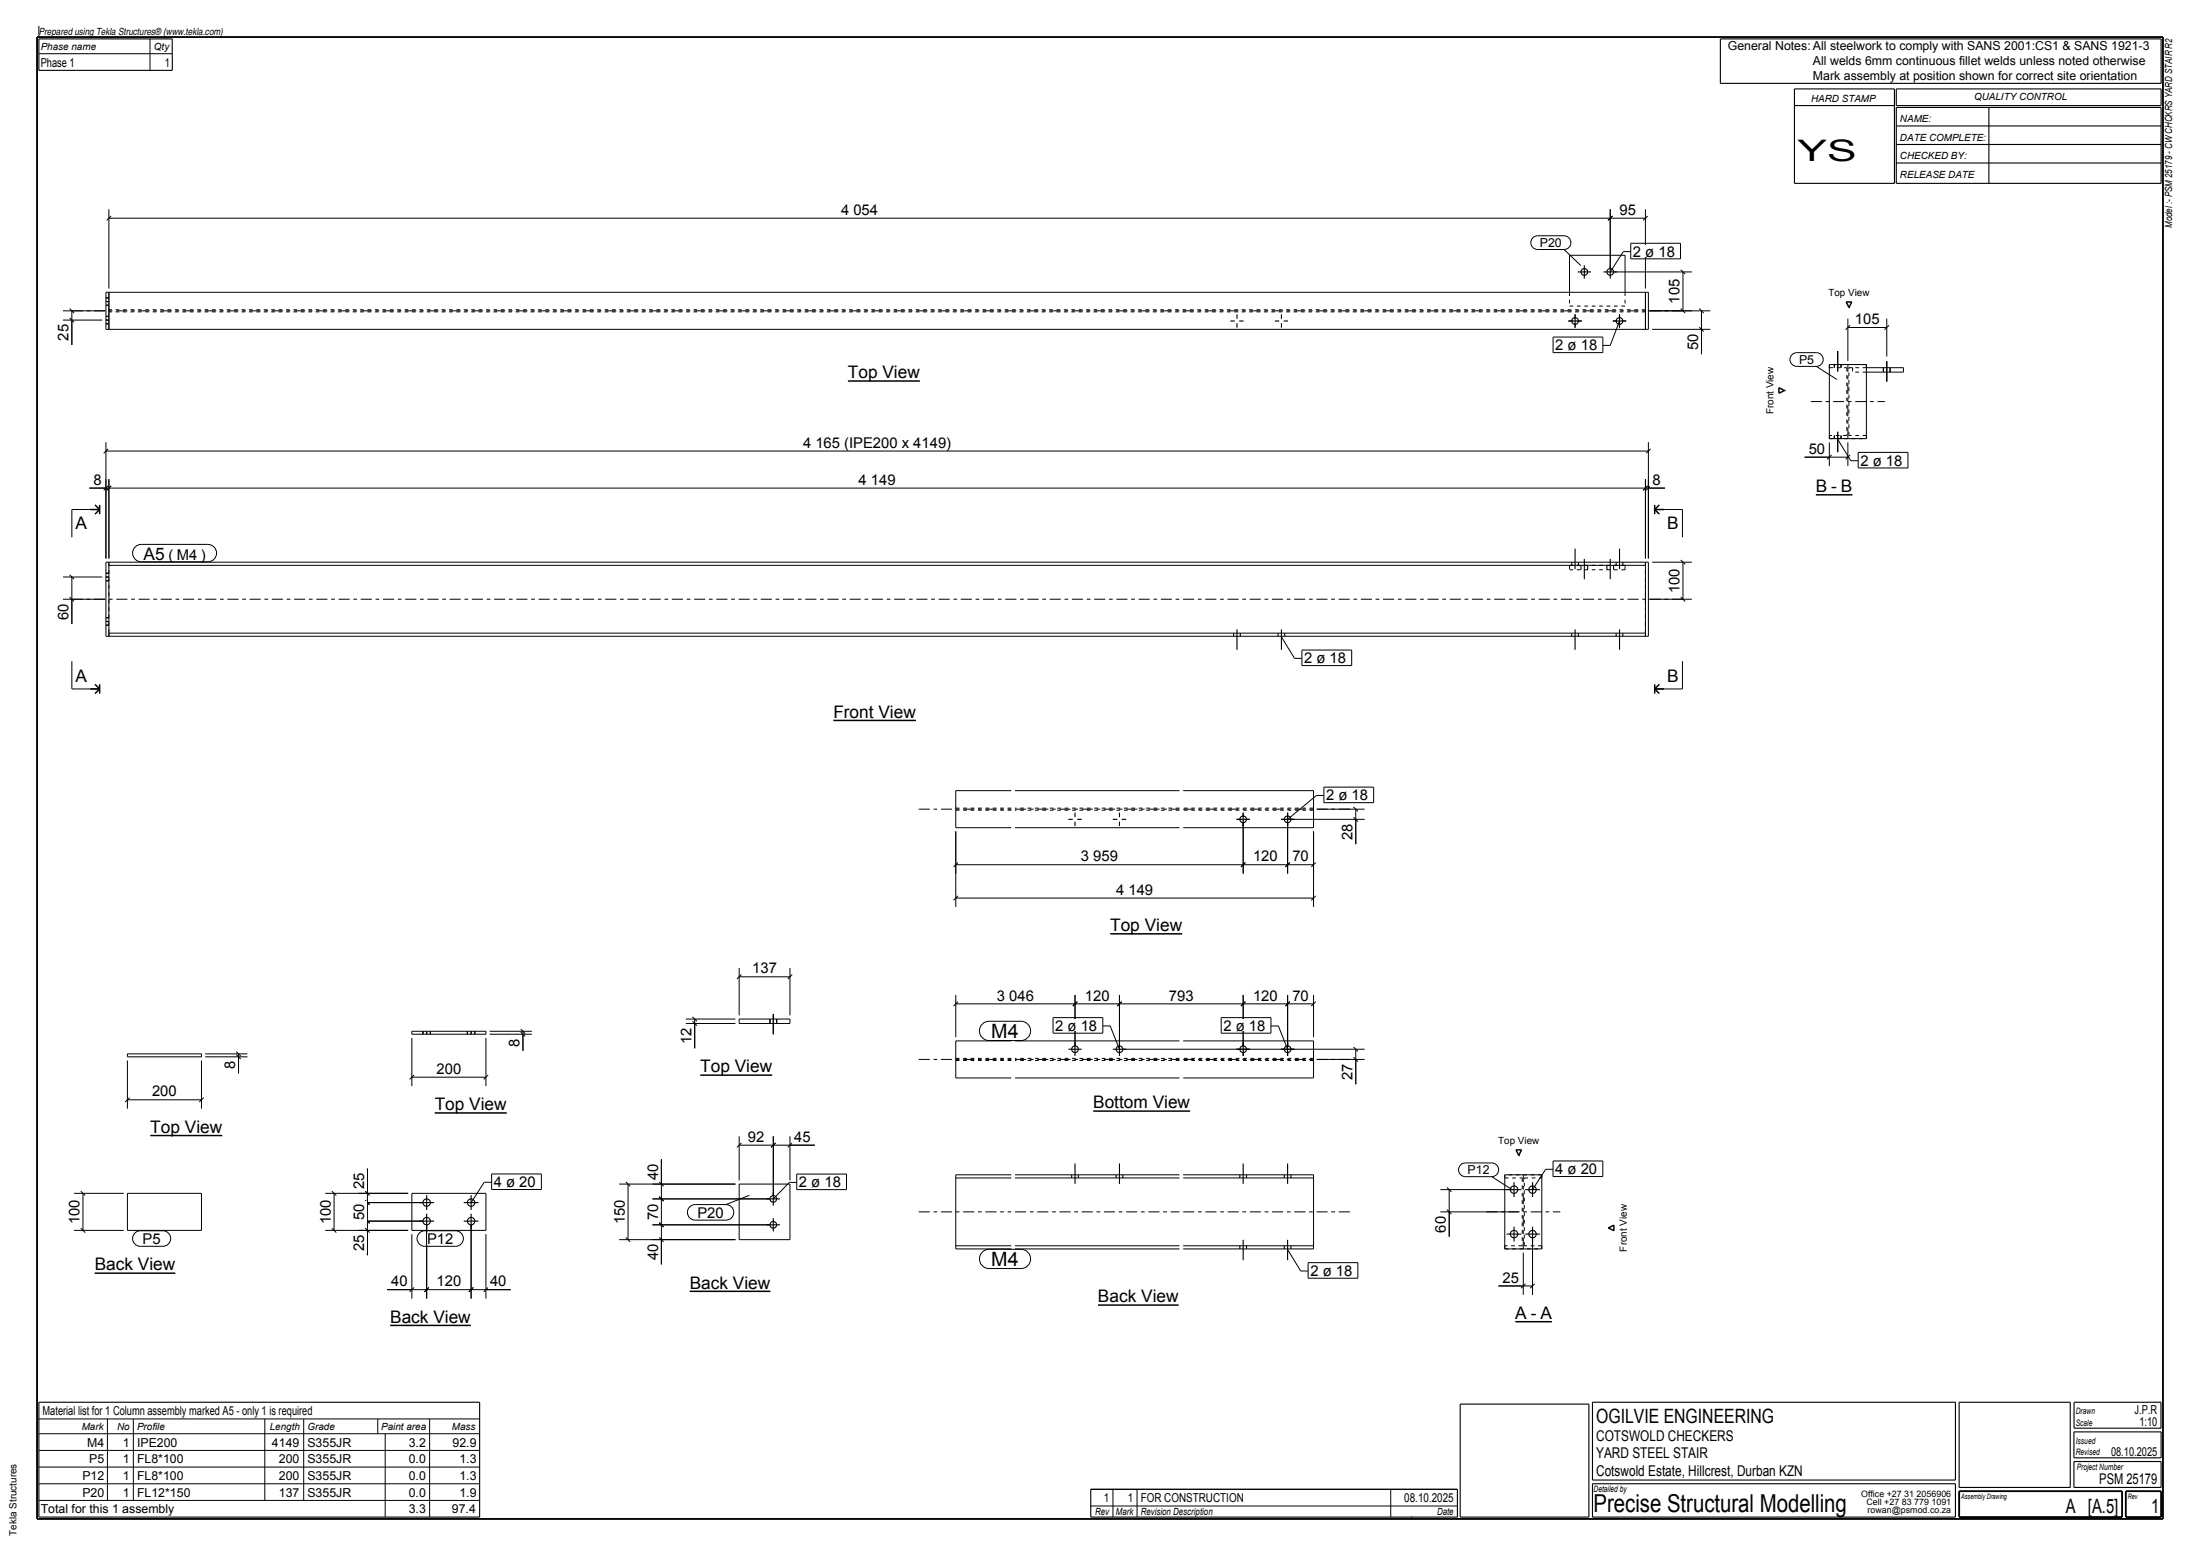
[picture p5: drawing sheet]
<svg xmlns="http://www.w3.org/2000/svg" width="594mm" height="420mm" viewBox="0 0 594 420" stroke-linecap="round" stroke-linejoin="round" font-family="sans-serif">
<path d="M10 10h574v400h-574z" fill="none" stroke="#000" stroke-width=".5"/>
<path d="M225 194.5h22.3" fill="none" stroke="#000" stroke-width=".4"/>
<path d="M225 190.2h22.3v3.5h-22.3z" fill-rule="evenodd" fill="#fefefb"/>
<path d="M228.9 102.8h19.5" fill="none" stroke="#000" stroke-width=".4"/>
<path d="M228.9 98.6h19.5v3.5h-19.5z" fill-rule="evenodd" fill="#fefefb"/>
<path d="M409.1 356.8h9.9" fill="none" stroke="#000" stroke-width=".4"/>
<g fill="#fefefb">
<path d="M409.1 352.5h3.1v3.5h-3.1z" fill-rule="evenodd"/>
<path d="M413.3 352.5h1.5v3.5h-1.5z" fill-rule="evenodd"/>
<path d="M415.9 352.5h3.1v3.5h-3.1z" fill-rule="evenodd"/>
</g>
<path d="M490.3 133.6h9.9M409.3 310.4h1.5l-.7 1.5zM434.3 331.4l1.5-.7v1.5z" fill="none" stroke="#000" stroke-width=".4"/>
<g fill="#fefefb">
<path d="M490.3 129.3h3.1v3.5h-3.1z" fill-rule="evenodd"/>
<path d="M494.4 129.3h1.6v3.5h-1.6z" fill-rule="evenodd"/>
<path d="M497.1 129.3h3.1v3.5h-3.1z" fill-rule="evenodd"/>
</g>
<path d="M498.5 81.5h1.5l-.8 1.5zM480.3 104.7l1.5 .7-1.5 .8zM40.6 306.5h19.4" fill="none" stroke="#000" stroke-width=".4"/>
<path d="M40.6 302.3h19.4v3.5h-19.4z" fill-rule="evenodd" fill="#fefefb"/>
<path d="M25.6 343.7h21.7" fill="none" stroke="#000" stroke-width=".4"/>
<path d="M25.6 339.4h21.7v3.5h-21.7z" fill-rule="evenodd" fill="#fefefb"/>
<path d="M117.4 300.4h19.4" fill="none" stroke="#000" stroke-width=".4"/>
<path d="M117.4 296.2h19.4v3.5h-19.4z" fill-rule="evenodd" fill="#fefefb"/>
<path d="M105.3 357.8h21.8" fill="none" stroke="#000" stroke-width=".4"/>
<path d="M105.3 353.5h21.8v3.5h-21.8z" fill-rule="evenodd" fill="#fefefb"/>
<path d="M189.1 290.2h19.4" fill="none" stroke="#000" stroke-width=".4"/>
<path d="M189.1 286h19.4v3.5h-19.4z" fill-rule="evenodd" fill="#fefefb"/>
<path d="M186.2 348.6h21.8" fill="none" stroke="#000" stroke-width=".4"/>
<path d="M186.2 344.3h21.8v3.5h-21.8z" fill-rule="evenodd" fill="#fefefb"/>
<path d="M299.7 252.1h19.5" fill="none" stroke="#000" stroke-width=".4"/>
<path d="M299.7 247.8h19.5v3.5h-19.5z" fill-rule="evenodd" fill="#fefefb"/>
<path d="M296.5 352.3h21.7" fill="none" stroke="#000" stroke-width=".4"/>
<path d="M296.5 348h21.7v3.5h-21.7z" fill-rule="evenodd" fill="#fefefb"/>
<path d="M295.2 299.9h26.1" fill="none" stroke="#000" stroke-width=".4"/>
<path d="M295.2 295.7h26.1v3.5h-26.1z" fill-rule="evenodd" fill="#fefefb"/>
<g fill="none" stroke="#000" stroke-width=".27" stroke-dasharray="1 1 1 1" stroke-linecap="butt">
<path d="M423.8 78.9v3.7M438.8 78.9v3.7M438.8 82.6h-15M444.3 84.2h-414.9M444.3 83.6h-414.9M493.9 98.4v.8M493.9 99.2h4.7M498.6 99.2v18.3M499.2 99.2h1M500.2 99.2v1.2M503.9 99.2h-3.7M503.9 99.2v-.8"/>
<path d="M503.9 98.4h-10M493.9 117.5v.9M493.9 118.4h10M498.6 117.5h-4.7M499.2 117.5v-18.3M503.9 100.4h-3.7M503.9 117.5h-4.7M503.9 118.4v-.9M423.8 152.6v1.2M423.8 153.8h15M438.8 153.8v-1.2M438.8 152.6h-15"/>
<path d="M29.4 170.9v-18.3M444.3 170.9v-18.3M273.1 218.7h-15M273.1 218.1h-15M318.5 218.7h-44.4M318.5 218.1h-44.4M354.7 218.7h-35.2M354.7 218.1h-35.2M273.1 285.7h-15M273.1 286.2h-15M318.5 285.7h-44.4M318.5 286.2h-44.4"/>
<path d="M354.7 285.7h-35.2M354.7 286.2h-35.2M406.3 317.1v.9M406.3 318h4.7M411 318v18.3M411.6 318h4.7M416.3 318v-.9M416.3 317.1h-10M406.3 337.1h10M406.3 336.3v.8M411 336.3h-4.7M411.6 336.3v-18.3"/>
<path d="M416.3 337.1v-.8M416.3 336.3h-4.7"/>
</g>
<g fill="none" stroke="#000" stroke-width=".3">
<path d="M10.5 10.5h36v8.5h-36zM464.5 10.5h119v12h-119zM484.5 24h27v25.5h-27zM484.5 28.5h27M512 24h71.5v4.5h-71.5zM512 29h71.5v20.5h-71.5zM512 34h71.5M512 39h71.5M537 29v20.5M512 44h71.5M426 73.4h3.6M427.8 71.6v3.6"/>
<path d="M433 73.4h3.6M434.8 71.6v3.6M28.6 86.4h.8M28.6 87.4h.8M28.6 85.4h.8M28.6 81.4h.8M28.6 82.4h.8M28.6 80.4h.8M332.2 86.6h1.2M334 84.9v1.1M334 87.3v1.2M334.6 86.6h1.2"/>
<path d="M344.2 86.6h1.2M346 84.9v1.1M346 87.3v1.2M346.6 86.6h1.2M423.5 86.6h3.6M425.3 84.9v3.6M435.5 86.6h3.6M437.3 84.9v3.6M495.3 98.4v.8M496.2 94.7v5.6M497.1 98.4v.8M508.5 99.2v1.2"/>
<path d="M509.4 97.5v5.5M510.3 99.2v1.2M495.3 117.5v.9M496.2 116.5v5.6M497.1 117.5v.9M28.6 155.7h.8M28.6 156.7h.8M28.6 154.7h.8M424.4 151.7v.9M425.3 148.1v5.5M426.2 151.7v.9M426.9 152.6v1.2"/>
<path d="M427.8 150.8v5.5M428.7 152.6v1.2M433.9 152.6v1.2M434.8 150.8v5.5M435.7 152.6v1.2M436.4 151.7v.9M437.3 148.1v5.5M438.2 151.7v.9M28.6 167.7h.8M28.6 168.7h.8M28.6 166.7h.8M333.1 170.9v.8"/>
<path d="M334 169.9v5.5M334.9 170.9v.8M345.1 170.9v.8M346 169.9v5.5M346.9 170.9v.8M424.4 170.9v.8M425.3 169.9v5.5M426.2 170.9v.8M436.4 170.9v.8M437.3 169.9v5.5M438.2 170.9v.8M290.3 219.4v1.2"/>
<path d="M302.3 219.4v1.2M335.7 219.4v3.6M347.7 219.4v3.6M288.5 221.2h1.2M290.3 221.8v1.2M290.9 221.2h1.2M300.5 221.2h1.2M302.3 221.8v1.2M302.9 221.2h1.2M333.9 221.2h3.6M345.9 221.2h3.6M114.2 278.4v.8"/>
<path d="M115.2 278.4v.8M116.2 278.4v.8M126.2 278.4v.8M127.2 278.4v.8M128.2 278.4v.8M207.9 275.1v1.2M208.8 273.7v5.5M209.7 275.1v1.2M288.5 283.2h3.6M290.3 281.4v3.6M300.5 283.2h3.6M302.3 281.4v3.6"/>
<path d="M333.9 283.2h3.6M335.7 281.4v3.6M345.9 283.2h3.6M347.7 281.4v3.6M289.4 317.1v.9M290.3 314.1v5.5M291.2 317.1v.9M301.4 317.1v.9M302.3 314.1v5.5M303.2 317.1v.9M334.8 317.1v.9M335.7 314.1v5.5"/>
<path d="M336.6 317.1v.9M346.8 317.1v.9M347.7 314.1v5.5M348.6 317.1v.9M408.8 319.1v4M413.8 319.1v4M113.2 329.6h4M113.2 324.6h4M115.2 322.6v4M115.2 327.6v4M125.2 329.6h4M125.2 324.6h4"/>
<path d="M127.2 322.6v4M127.2 327.6v4M207 323.6h3.6M207 330.6h3.6M208.8 321.8v3.6M208.8 328.8v3.6M334.8 336.3v.8M335.7 334.7v5.5M336.6 336.3v.8M346.8 336.3v.8M347.7 334.7v5.5M348.6 336.3v.8"/>
<path d="M406.8 321.1h4M406.8 333.1h4M408.8 331.1v4M411.8 321.1h4M411.8 333.1h4M413.8 331.1v4M10.5 378.5h119v31h-119zM394.3 379h34.7v30.5h-34.7zM430 378.5h98v21h-98zM529 378.5h30v23h-30zM560 378.5h23.5v7h-23.5zM560 394.5h23.5v7h-23.5z"/>
<path d="M560 386.5h23.5v7h-23.5zM294.5 402h99v7.5h-99zM430 400.5h98v9h-98z"/>
<circle cx="427.8" cy="73.4" r=".9"/>
<circle cx="434.8" cy="73.4" r=".9"/>
<circle cx="425.3" cy="86.7" r=".9"/>
<circle cx="437.3" cy="86.7" r=".9"/>
<circle cx="335.7" cy="221.2" r=".9"/>
<circle cx="347.7" cy="221.2" r=".9"/>
<circle cx="290.3" cy="283.2" r=".9"/>
<circle cx="302.3" cy="283.2" r=".9"/>
<circle cx="335.7" cy="283.2" r=".9"/>
<circle cx="347.7" cy="283.2" r=".9"/>
<circle cx="115.2" cy="329.6" r="1"/>
<circle cx="115.2" cy="324.6" r="1"/>
<circle cx="127.2" cy="329.6" r="1"/>
<circle cx="127.2" cy="324.6" r="1"/>
<circle cx="208.8" cy="323.6" r=".9"/>
<circle cx="208.8" cy="330.6" r=".9"/>
<circle cx="408.8" cy="333.1" r="1"/>
<circle cx="408.8" cy="321.1" r="1"/>
<circle cx="413.8" cy="333.1" r="1"/>
<circle cx="413.8" cy="321.1" r="1"/>
</g>
<g fill="none" stroke="#000" stroke-width=".27">
<path d="M10.5 7v3M10.5 14.5h36M40.5 10.5v8.5M29.4 56.5v21.4M29.4 58.9h414.9M30 58.3l-1.2 1.2M434.8 56.5v15.9M435.4 58.3l-1.2 1.2M444.3 56.5v21.4M444.9 58.3l-1.2 1.2M28.6 78.9h416.5v10h-416.5zM29.4 78.9v10"/>
<path d="M422.3 67.3l4.5 4.4M423.8 78.9v-10h15v10M435.8 73.4h21M440.3 67.9h-2l-3.5 5.5M444.3 78.9v10M453.8 72.8l1.2 1.2M454.4 73.4v10.5M17 86.4h10.6M17 83.9h11.4M18.8 85.8l1.2 1.2M18.8 83.3l1.2 1.2M19.4 83.9v9.2"/>
<path d="M437.3 86.6l-2.5 6.6h-2M445.3 83.9h16.5M446.1 88.9h15.7M453.8 83.3l1.2 1.2M458.8 88.3l1.2 1.2M458.8 83.3l1.2 1.2M459.4 83.9v11.7M490.4 98.9l5.6 3.5M493.9 98.4h10v20h-10zM498.9 88.4h10.5M498.9 86v11.4M499.5 87.8l-1.2 1.2"/>
<path d="M503.9 99.2h10v1.2h-10M509.4 86v10.2M510 87.8l-1.2 1.2M28.6 119.3v31.4M445.1 119.3v31.4M493.9 119.4v6.4M496.2 118.6l3.5 5.8h2M498.9 119.4v6.4M24.1 131.7h425.4M26.9 137.5h-7.5v7.5M28.6 121.7h416.5M29.2 131.1l-1.2 1.2"/>
<path d="M29.2 121.1l-1.2 1.2M29.4 129.3v21.4M30 131.1l-1.2 1.2M444.3 129.3v21.4M444.9 131.1l-1.2 1.2M445.7 131.1l-1.2 1.2M445.7 121.1l-1.2 1.2M446.8 137.5h7.5v7.5M487.2 123.4h11.7M494.5 122.8l-1.2 1.2M499.5 122.8l-1.2 1.2M17 155.7h10.6"/>
<path d="M18.8 155.1l1.2 1.2M19.4 155.7v12.7M28.6 151.7h416.5v20h-416.5zM29.4 151.7v20M29.4 152.6h414.9M444.3 151.7v20M446.1 151.7h10.7M453.8 151.1l1.2 1.2M454.4 151.7v10M17 161.7h11.4M18.8 161.1l1.2 1.2M19.4 178.5v7.5h7.5"/>
<path d="M29.4 170.9h414.9M346 171.9l3.5 5.8h2M445.3 161.7h11.5M453.8 161.1l1.2 1.2M454.3 178.5v7.5h-7.5M273.1 213.4h-15v10h15M274.1 213.4h44.4M319.5 213.4h35.2v10h-35.2M355.7 218.4h12.8M357.4 214.7h-2l-7.7 6.5M365.5 217.8l1.2 1.2M366.1 218.4v9.5"/>
<path d="M258.1 224.4v20.4M258.1 233.4h96.6M258.7 232.8l-1.2 1.2M274.1 223.4h44.4M335.7 222.2v13.6M336.3 232.8l-1.2 1.2M347.7 222.2v13.6M348.3 232.8l-1.2 1.2M348.7 221.2h19.8M354.7 224.4v20.4M355.3 232.8l-1.2 1.2M365.5 220.6l1.2 1.2"/>
<path d="M258.1 242.4h96.6M258.7 241.8l-1.2 1.2M355.3 241.8l-1.2 1.2M111.2 278.4h20v.8h-20zM132.2 278.4h11.4M132.2 279.2h11.4M140.6 278.6l1.2 1.2M140.6 277.8l1.2 1.2M141.2 278.4v5.2M185.2 275.1h13.4M185.2 276.3h13.4M187 275.7l1.2 1.2"/>
<path d="M187 274.5l1.2 1.2M187.6 275.1v7.9M199.6 261.3v12.8M199.6 275.1h13.7v1.2h-13.7zM199.6 263.7h13.7M200.2 263.1l-1.2 1.2M213.3 261.3v12.8M213.9 263.1l-1.2 1.2M258.1 268.6v11.4M258.1 271h96.6M258.7 270.4l-1.2 1.2M290.3 268.6v13.6"/>
<path d="M290.9 270.4l-1.2 1.2M297.8 276.9h2l2.5 6.3M302.3 268.6v13.6M302.9 270.4l-1.2 1.2M335.7 268.6v13.6M336.3 270.4l-1.2 1.2M343.2 276.9h2l2.5 6.3M347.7 268.6v13.6M348.3 270.4l-1.2 1.2M354.7 268.6v11.4M355.3 270.4l-1.2 1.2M34.4 284.5h20v.8h-20z"/>
<path d="M34.4 286.3v13M34.4 296.9h20M35 296.3l-1.2 1.2M54.4 286.3v13M55 296.3l-1.2 1.2M55.4 285.3h11.4M55.4 284.5h11.4M63.8 284.7l1.2 1.2M63.8 283.9l1.2 1.2M64.4 284.5v5.2M111.2 280.2v13M111.2 290.8h20"/>
<path d="M111.8 290.2l-1.2 1.2M131.2 280.2v13M131.8 290.2l-1.2 1.2M273.1 281h-15v10h15M274.1 281h44.4M274.1 291h44.4M303.3 283.2h65.2M319.5 281h35.2v10h-35.2M355.7 286h12.8M365.5 285.4l1.2 1.2M365.5 282.6l1.2 1.2M366.1 283.2v9.5"/>
<path d="M99.2 315.4v23.4M132.7 319.1h-2l-3.5 5.5M167.2 319.6h31.4M169 319l1.2 1.2M169.6 319.6v15M178 319l1.2 1.2M178.6 312.9v28.4M199.6 306.7v11.9M199.6 319.6h13.7v15h-13.7zM199.6 309.1h20.4M200.2 308.5l-1.2 1.2M208.8 306.7v15.9"/>
<path d="M209.4 308.5l-1.2 1.2M213.3 306.7v11.9M213.9 308.5l-1.2 1.2M215.1 319.2h-2l-4.3 4.4M258.1 318h15M273.1 317.1h-15v20h15M274.1 317.1h44.4M274.1 318h44.4M319.5 317.1h35.2v20h-35.2M319.5 318h35.2M402.8 317.6l5.5 3.5M406.3 317.1h10v20h-10z"/>
<path d="M419.3 315.6h-2l-3.5 5.5M20 332.1h13.4M20 322.1h13.4M21.8 331.5l1.2 1.2M21.8 321.5l1.2 1.2M22.4 322.1v10M34.4 322.1h20v10h-20zM87.8 332.1h22.4M87.8 322.1h22.4M89.6 331.5l1.2 1.2M89.6 321.5l1.2 1.2M90.2 322.1v10"/>
<path d="M96.8 324.6h17.4M96.8 329.6h17.4M98.6 324l1.2 1.2M98.6 321.5l1.2 1.2M98.6 329l1.2 1.2M98.6 331.5l1.2 1.2M111.2 322.1h20v10h-20zM111.2 333.1v17.4M115.2 330.6v19.9M127.2 330.6v19.9M131.2 333.1v17.4M167.2 334.6h31.4"/>
<path d="M169 334l1.2 1.2M176.2 330.6h31.6M176.2 323.6h31.6M178 334l1.2 1.2M178 330l1.2 1.2M178 323l1.2 1.2M202.3 322.6l-6.3 2.5M258.1 336.3h15M274.1 337.1h44.4M274.1 336.3h44.4M319.5 336.3h35.2M347.7 337.3l3.5 5.8h2"/>
<path d="M388.9 327.1h21.1M388.9 321.1h18.9M390.7 326.5l1.2 1.2M390.7 320.5l1.2 1.2M391.3 321.1v12.7M411.3 338.1v11.4M413.8 334.1v15.4M104.5 348.1h33.4M111.8 347.5l-1.2 1.2M115.8 347.5l-1.2 1.2M127.8 347.5l-1.2 1.2M131.8 347.5l-1.2 1.2"/>
<path d="M404.6 347.1h9.2M411.9 346.5l-1.2 1.2M414.4 346.5l-1.2 1.2M10.5 383h119M10.5 387h119M10.5 391.5h119M10.5 396h119M29 383v22M36 383v22M71.5 383v22M82 383v22M102 383v4"/>
<path d="M104 387v22.5M116 383v26.5M10.5 400.5h119M10.5 405h119M294.5 402h99M294.5 406.5h99M300.5 402v7.5M307 402v7.5M375.5 402v7.5M381 409.5h.1"/>
</g>
<g fill="none" stroke="#000" stroke-width=".27" stroke-dasharray="3 1 1 1" stroke-linecap="butt">
<path d="M19.4 83.9h434.9M488.9 108.4h20M498.9 118.4v-20M19.4 161.7h434.9M248.1 218.4h25M274.1 218.4h44.4M319.5 218.4h45.2M248.1 286h25M274.1 286h44.4M319.5 286h45.2M248.1 327.1h25M274.1 327.1h44.4"/>
<path d="M319.5 327.1h45.2M401.3 327.1h20M411.3 337.1v-20"/>
</g>
<path d="M529 402.5h44v7h-44zM574 402.5h9.5v7h-9.5z" fill="none" stroke="#000" stroke-width=".5"/>
<g fill="#fefefb">
<path d="M24.7 127.2h3.4v4.2h-3.4z" fill-rule="evenodd"/>
<path d="M445.6 127.2h3.4v4.2h-3.4z" fill-rule="evenodd"/>
<path d="M20.4 139.3h3.1v3.5h-3.1z" fill-rule="evenodd"/>
</g>
<path d="M24.4 137.5h2.5M25.7 136.3l1.2 1.2M26.9 136.3v2.5M26.9 137.5l-1.2 1.3" fill="none" stroke="#000" stroke-width=".4"/>
<path d="M20.4 180.7h3.1v3.5h-3.1z" fill-rule="evenodd" fill="#fefefb"/>
<path d="M24.4 186h2.5M25.7 184.7l1.2 1.3M26.9 184.7v2.5M26.9 186l-1.2 1.2" fill="none" stroke="#000" stroke-width=".4"/>
<path d="M450.2 180.7h3.1v3.5h-3.1z" fill-rule="evenodd" fill="#fefefb"/>
<path d="M446.8 186h2.5M446.8 186l1.2 1.2M446.8 184.7v2.5M448 184.7l-1.2 1.3" fill="none" stroke="#000" stroke-width=".4"/>
<path d="M450.2 139.3h3.1v3.5h-3.1z" fill-rule="evenodd" fill="#fefefb"/>
<path d="M446.8 137.5h2.5M446.8 137.5l1.2 1.3M446.8 136.3v2.5M448 136.3l-1.2 1.2" fill="none" stroke="#000" stroke-width=".4"/>
<g fill="#fefefb">
<path d="M38.7 147.5h5.8v3.5h-5.8z" fill-rule="evenodd"/>
<path d="M38.7 147.5h5.8v3.5h-5.8z" fill-rule="evenodd"/>
<path d="M45.5 148h1.3v3h-1.3z" fill-rule="evenodd"/>
<path d="M45.5 148h1.3v3h-1.3z" fill-rule="evenodd"/>
<path d="M47.7 148h5.6v3h-5.6z" fill-rule="evenodd"/>
<path d="M47.7 148h5.6v3h-5.6z" fill-rule="evenodd"/>
<path d="M54.2 148h1.3v3h-1.3z" fill-rule="evenodd"/>
<path d="M54.2 148h1.3v3h-1.3z" fill-rule="evenodd"/>
</g>
<path d="M36.7 147.5l1.5-.6h17.9a2.35 2.35 0 0 1 2.4 2.4 2.35 2.35 0 0 1-2.4 2.3h-17.9a2.35 2.35 0 0 1-2.3-1.5 2.35 2.35 0 0 1 .8-2.6z" fill="none" stroke="#000" stroke-width=".27"/>
<g fill="#fefefb">
<path d="M352.1 176.1h11.4v3h-11.4z" fill-rule="evenodd"/>
<path d="M352.1 176.1h11.4v3h-11.4z" fill-rule="evenodd"/>
</g>
<path d="M364.4 176.1v3" fill="none" stroke="#fefefb" stroke-width=".27"/>
<path d="M351.5 175.5h13.5v4.2h-13.5z" fill="none" stroke="#000" stroke-width=".27"/>
<g fill="#fefefb">
<path d="M14.9 162.3h4.2v5.6h-4.2z" fill-rule="evenodd"/>
<path d="M449.9 152.8h4.2v7.9h-4.2z" fill-rule="evenodd"/>
<path d="M231.2 127.2h11.2v4.2h-11.2z" fill-rule="evenodd"/>
<path d="M216.2 117.2h41.2v4.2h-41.2z" fill-rule="evenodd"/>
<path d="M226.5 54.4h11.2v4.2h-11.2z" fill-rule="evenodd"/>
<path d="M14.9 86.9h4.2v5.7h-4.2z" fill-rule="evenodd"/>
<path d="M419.9 91.6h11.4v3h-11.4z" fill-rule="evenodd"/>
<path d="M419.9 91.6h11.4v3h-11.4z" fill-rule="evenodd"/>
</g>
<path d="M432.2 91.6v3" fill="none" stroke="#fefefb" stroke-width=".27"/>
<path d="M419.3 91h13.5v4.2h-13.5z" fill="none" stroke="#000" stroke-width=".27"/>
<g fill="#fefefb">
<path d="M454.9 89.4h4.2v5.7h-4.2z" fill-rule="evenodd"/>
<path d="M415.8 64.2h5.9v2.5h-5.9z" fill-rule="evenodd"/>
<path d="M415.8 64.2h5.9v2.5h-5.9z" fill-rule="evenodd"/>
</g>
<path d="M413.9 64.2l1.3-.6h7.1a1.85 1.85 0 0 1 1.8 1.9 1.85 1.85 0 0 1-1.8 1.8h-7.1a1.85 1.85 0 0 1-1.7-1.1 1.85 1.85 0 0 1 .4-2z" fill="none" stroke="#000" stroke-width=".27"/>
<g fill="#fefefb">
<path d="M449.9 74.7h4.2v7.9h-4.2z" fill-rule="evenodd"/>
<path d="M440.9 66.3h11.3v3h-11.3z" fill-rule="evenodd"/>
<path d="M440.9 66.3h11.3v3h-11.3z" fill-rule="evenodd"/>
</g>
<path d="M453.1 66.3v3" fill="none" stroke="#fefefb" stroke-width=".27"/>
<path d="M440.3 65.7h13.4v4.2h-13.4z" fill="none" stroke="#000" stroke-width=".27"/>
<g fill="#fefefb">
<path d="M436.7 54.4h5.6v4.2h-5.6z" fill-rule="evenodd"/>
<path d="M419.9 314h11.4v3h-11.4z" fill-rule="evenodd"/>
<path d="M419.9 314h11.4v3h-11.4z" fill-rule="evenodd"/>
</g>
<path d="M432.2 314v3" fill="none" stroke="#fefefb" stroke-width=".27"/>
<path d="M419.3 313.4h13.5v4.2h-13.5z" fill="none" stroke="#000" stroke-width=".27"/>
<g fill="#fefefb">
<path d="M396.3 314.5h5.9v2.5h-5.9z" fill-rule="evenodd"/>
<path d="M396.3 314.5h5.9v2.5h-5.9z" fill-rule="evenodd"/>
</g>
<path d="M394.3 314.4l1.4-.5h7.1a1.85 1.85 0 0 1 1.8 1.9 1.85 1.85 0 0 1-1.8 1.8h-7.1a1.85 1.85 0 0 1-1.8-1.1 1.85 1.85 0 0 1 .4-2.1z" fill="none" stroke="#000" stroke-width=".27"/>
<g fill="#fefefb">
<path d="M386.8 327.6h4.2v5.7h-4.2z" fill-rule="evenodd"/>
<path d="M405.1 342.6h5.7v4.2h-5.7z" fill-rule="evenodd"/>
<path d="M485.7 95.8h4.1v2.5h-4.1z" fill-rule="evenodd"/>
<path d="M485.7 95.8h4.1v2.5h-4.1z" fill-rule="evenodd"/>
</g>
<path d="M483.8 95.7l1.3-.5h5.3a1.85 1.85 0 0 1 1.9 1.8 1.85 1.85 0 0 1-1.9 1.9h-5.3a1.85 1.85 0 0 1-1.7-1.1 1.85 1.85 0 0 1 .4-2.1z" fill="none" stroke="#000" stroke-width=".27"/>
<g fill="#fefefb">
<path d="M502.3 122.7h11.3v3h-11.3z" fill-rule="evenodd"/>
<path d="M502.3 122.7h11.3v3h-11.3z" fill-rule="evenodd"/>
</g>
<path d="M514.5 122.7v3" fill="none" stroke="#fefefb" stroke-width=".27"/>
<path d="M501.7 122.1h13.4v4.2h-13.4z" fill="none" stroke="#000" stroke-width=".27"/>
<g fill="#fefefb">
<path d="M500.2 83.9h7.9v4.2h-7.9z" fill-rule="evenodd"/>
<path d="M487.8 118.9h5.6v4.2h-5.6z" fill-rule="evenodd"/>
<path d="M59.9 285.8h4.2v3.4h-4.2z" fill-rule="evenodd"/>
<path d="M40.5 292.4h7.8v4.2h-7.8z" fill-rule="evenodd"/>
<path d="M38.5 332.8h4.9v3h-4.9z" fill-rule="evenodd"/>
<path d="M38.5 332.8h4.9v3h-4.9z" fill-rule="evenodd"/>
</g>
<path d="M36.4 332.8l.9-.5 .6-.1h6.1a2.1 2.1 0 0 1 2.1 2.1 2.1 2.1 0 0 1-2.1 2.1h-6.1a2.1 2.1 0 0 1-1.9-1.3 2.1 2.1 0 0 1 .4-2.3z" fill="none" stroke="#000" stroke-width=".27"/>
<g fill="#fefefb">
<path d="M17.9 323.2h4.2v7.8h-4.2z" fill-rule="evenodd"/>
<path d="M136.7 279.7h4.2v3.4h-4.2z" fill-rule="evenodd"/>
<path d="M117.3 286.3h7.8v4.2h-7.8z" fill-rule="evenodd"/>
<path d="M94.7 315.9h4.2v5.7h-4.2z" fill-rule="evenodd"/>
<path d="M115.3 332.8h7.1v3h-7.1z" fill-rule="evenodd"/>
<path d="M115.3 332.8h7.1v3h-7.1z" fill-rule="evenodd"/>
</g>
<path d="M113.2 332.8l.9-.5 .6-.1h8.3a2.1 2.1 0 0 1 2.1 2.1 2.1 2.1 0 0 1-2.1 2.1h-8.3a2.1 2.1 0 0 1-1.9-1.3 2.1 2.1 0 0 1 .4-2.3z" fill="none" stroke="#000" stroke-width=".27"/>
<g fill="#fefefb">
<path d="M94.7 324.3h4.2v5.6h-4.2z" fill-rule="evenodd"/>
<path d="M133.3 317.5h11.4v3h-11.4z" fill-rule="evenodd"/>
<path d="M133.3 317.5h11.4v3h-11.4z" fill-rule="evenodd"/>
</g>
<path d="M145.6 317.5v3" fill="none" stroke="#fefefb" stroke-width=".27"/>
<path d="M132.7 316.9h13.5v4.2h-13.5z" fill="none" stroke="#000" stroke-width=".27"/>
<g fill="#fefefb">
<path d="M94.7 332.6h4.2v5.7h-4.2z" fill-rule="evenodd"/>
<path d="M85.7 323.2h4.2v7.8h-4.2z" fill-rule="evenodd"/>
<path d="M131.7 343.6h5.7v4.2h-5.7z" fill-rule="evenodd"/>
<path d="M117.3 343.6h7.8v4.2h-7.8z" fill-rule="evenodd"/>
<path d="M105 343.6h5.7v4.2h-5.7z" fill-rule="evenodd"/>
<path d="M183.1 276.8h4.2v5.6h-4.2z" fill-rule="evenodd"/>
<path d="M202.5 259.2h7.9v4.2h-7.9z" fill-rule="evenodd"/>
<path d="M174.1 335.1h4.2v5.7h-4.2z" fill-rule="evenodd"/>
<path d="M213.8 304.6h5.7v4.2h-5.7z" fill-rule="evenodd"/>
<path d="M215.7 317.5h11.4v3h-11.4z" fill-rule="evenodd"/>
<path d="M215.7 317.5h11.4v3h-11.4z" fill-rule="evenodd"/>
</g>
<path d="M228 317.5v3" fill="none" stroke="#fefefb" stroke-width=".27"/>
<path d="M215.1 316.9h13.5v4.2h-13.5z" fill="none" stroke="#000" stroke-width=".27"/>
<g fill="#fefefb">
<path d="M174.1 324.3h4.2v5.6h-4.2z" fill-rule="evenodd"/>
<path d="M188.3 325.7h7.1v3h-7.1z" fill-rule="evenodd"/>
<path d="M188.3 325.7h7.1v3h-7.1z" fill-rule="evenodd"/>
</g>
<path d="M186.2 325.8l.9-.6 .6-.1h8.3a2.1 2.1 0 0 1 2.1 2.1 2.1 2.1 0 0 1-2.1 2.1h-8.3a2.1 2.1 0 0 1-1.9-1.3 2.1 2.1 0 0 1 .4-2.2z" fill="none" stroke="#000" stroke-width=".27"/>
<g fill="#fefefb">
<path d="M174.1 313.4h4.2v5.7h-4.2z" fill-rule="evenodd"/>
<path d="M165.1 323.2h4.2v7.8h-4.2z" fill-rule="evenodd"/>
<path d="M201.4 304.6h5.6v4.2h-5.6z" fill-rule="evenodd"/>
<path d="M348.3 228.9h5.7v4.2h-5.7z" fill-rule="evenodd"/>
<path d="M358.1 213.1h11.3v3h-11.3z" fill-rule="evenodd"/>
<path d="M358.1 213.1h11.3v3h-11.3z" fill-rule="evenodd"/>
</g>
<path d="M370.3 213.1v3" fill="none" stroke="#fefefb" stroke-width=".27"/>
<path d="M357.4 212.5h13.5v4.2h-13.5z" fill="none" stroke="#000" stroke-width=".27"/>
<g fill="#fefefb">
<path d="M337.7 228.9h7.9v4.2h-7.9z" fill-rule="evenodd"/>
<path d="M291.3 228.9h11.2v4.2h-11.2z" fill-rule="evenodd"/>
<path d="M300.8 237.9h11.2v4.2h-11.2z" fill-rule="evenodd"/>
<path d="M361.6 221.7h4.2v5.6h-4.2z" fill-rule="evenodd"/>
<path d="M267.7 337.8h7.4v4h-7.4z" fill-rule="evenodd"/>
<path d="M267.7 337.8h7.4v4h-7.4z" fill-rule="evenodd"/>
</g>
<path d="M265.4 337.8l1.7-.6h8.6a2.6 2.6 0 0 1 2.6 2.6 2.6 2.6 0 0 1-2.6 2.6h-8.6a2.6 2.6 0 0 1-2.5-1.7 2.6 2.6 0 0 1 .8-2.9z" fill="none" stroke="#000" stroke-width=".27"/>
<g fill="#fefefb">
<path d="M353.8 341.4h11.3v3h-11.3z" fill-rule="evenodd"/>
<path d="M353.8 341.4h11.3v3h-11.3z" fill-rule="evenodd"/>
</g>
<path d="M366 341.4v3" fill="none" stroke="#fefefb" stroke-width=".27"/>
<path d="M353.2 340.8h13.4v4.2h-13.4z" fill="none" stroke="#000" stroke-width=".27"/>
<g fill="#fefefb">
<path d="M267.7 276.3h7.4v4h-7.4z" fill-rule="evenodd"/>
<path d="M267.7 276.3h7.4v4h-7.4z" fill-rule="evenodd"/>
</g>
<path d="M265 276.6a2.6 2.6 0 0 1 2.1-.9h8.6a2.6 2.6 0 0 1 2.6 2.6 2.6 2.6 0 0 1-2.6 2.6h-8.6a2.6 2.6 0 0 1-2.4-1.5 2.6 2.6 0 0 1 .3-2.8z" fill="none" stroke="#000" stroke-width=".27"/>
<g fill="#fefefb">
<path d="M330.3 275.3h11.4v3h-11.4z" fill-rule="evenodd"/>
<path d="M330.3 275.3h11.4v3h-11.4z" fill-rule="evenodd"/>
</g>
<path d="M342.6 275.3v3" fill="none" stroke="#fefefb" stroke-width=".27"/>
<path d="M329.7 274.7h13.5v4.2h-13.5z" fill="none" stroke="#000" stroke-width=".27"/>
<g fill="#fefefb">
<path d="M284.9 275.3h11.4v3h-11.4z" fill-rule="evenodd"/>
<path d="M284.9 275.3h11.4v3h-11.4z" fill-rule="evenodd"/>
</g>
<path d="M297.2 275.3v3" fill="none" stroke="#fefefb" stroke-width=".27"/>
<path d="M284.3 274.7h13.5v4.2h-13.5z" fill="none" stroke="#000" stroke-width=".27"/>
<g fill="#fefefb">
<path d="M348.3 266.5h5.7v4.2h-5.7z" fill-rule="evenodd"/>
<path d="M337.7 266.5h7.9v4.2h-7.9z" fill-rule="evenodd"/>
<path d="M315 266.5h7.9v4.2h-7.9z" fill-rule="evenodd"/>
<path d="M292.3 266.5h7.9v4.2h-7.9z" fill-rule="evenodd"/>
<path d="M268.6 266.5h11.2v4.2h-11.2z" fill-rule="evenodd"/>
<path d="M361.6 286.5h4.2v5.6h-4.2z" fill-rule="evenodd"/>
</g>
<text font-size="8" x="485.4" y="43.5">YS</text>
<text font-size="6.7" x="430.3" y="408.2">Precise Structural Modelling</text>
<g font-size="5.3">
<text x="267.7" y="280.3">M4</text>
<text x="267.7" y="341.8">M4</text>
<text x="431" y="384">OGILVIE ENGINEERING</text>
<text x="557.8" y="408.5">A [A.5]</text>
<text x="580.8" y="408.5">1</text>
</g>
<g font-size="4.7">
<text x="228.9" y="102.1">Top View</text>
<text x="490.3" y="132.8">B - B</text>
<text x="20.4" y="142.8">A</text>
<text x="450.2" y="142.8">B</text>
<text x="38.7" y="151">A5</text>
<text x="20.4" y="184.2">A</text>
<text x="450.2" y="184.2">B</text>
<text x="225" y="193.7">Front View</text>
<text x="299.7" y="251.3">Top View</text>
<text x="189.1" y="289.5">Top View</text>
<text x="117.4" y="299.7">Top View</text>
<text x="295.2" y="299.2">Bottom View</text>
<text x="40.6" y="305.8">Top View</text>
<text x="25.6" y="342.9">Back View</text>
<text x="186.2" y="347.8">Back View</text>
<text x="296.5" y="351.5">Back View</text>
<text x="105.3" y="357">Back View</text>
<text x="409.1" y="356">A</text>
<text x="413.3" y="356">-</text>
<text x="415.9" y="356">A</text>
</g>
<g font-size="4">
<text x="227.1" y="58">4 054</text>
<text x="437.3" y="58">95</text>
<text x="440.9" y="69.3">2 ø 18</text>
<text x="453.5" y="82" transform="rotate(-90 453.5 82)">105</text>
<text x="500.8" y="87.5">105</text>
<text x="18.5" y="92" transform="rotate(-90 18.5 92)">25</text>
<text x="419.9" y="94.6">2 ø 18</text>
<text x="458.5" y="94.5" transform="rotate(-90 458.5 94.5)">50</text>
<text x="216.8" y="120.8">4 165 (IPE200 x 4149)</text>
<text x="488.4" y="122.5">50</text>
<text x="502.3" y="125.7">2 ø 18</text>
<text x="25.3" y="130.8">8</text>
<text x="231.8" y="130.8">4 149</text>
<text x="446.2" y="130.8">8</text>
<text x="45.5" y="151">( M4 )</text>
<text x="453.5" y="160.1" transform="rotate(-90 453.5 160.1)">100</text>
<text x="18.5" y="167.3" transform="rotate(-90 18.5 167.3)">60</text>
<text x="352.1" y="179.1">2 ø 18</text>
<text x="358" y="216.1">2 ø 18</text>
<text x="365.2" y="226.7" transform="rotate(-90 365.2 226.7)">28</text>
<text x="291.9" y="232.5">3 959</text>
<text x="338.3" y="232.5">120</text>
<text x="348.9" y="232.5">70</text>
<text x="301.4" y="241.5">4 149</text>
<text x="203.1" y="262.8">137</text>
<text x="269.2" y="270.1">3 046</text>
<text x="292.9" y="270.1">120</text>
<text x="315.6" y="270.1">793</text>
<text x="338.3" y="270.1">120</text>
<text x="348.9" y="270.1">70</text>
<text x="186.7" y="281.8" transform="rotate(-90 186.7 281.8)">12</text>
<text x="284.9" y="278.3">2 ø 18</text>
<text x="330.3" y="278.3">2 ø 18</text>
<text x="140.3" y="282.5" transform="rotate(-90 140.3 282.5)">8</text>
<text x="63.5" y="288.6" transform="rotate(-90 63.5 288.6)">8</text>
<text x="117.9" y="289.9">200</text>
<text x="365.2" y="291.5" transform="rotate(-90 365.2 291.5)">27</text>
<text x="41.1" y="296">200</text>
<text x="202" y="308.2">92</text>
<text x="214.4" y="308.2">45</text>
<text x="419.9" y="317">4 ø 20</text>
<text x="98.3" y="321" transform="rotate(-90 98.3 321)">25</text>
<text x="133.3" y="320.5">4 ø 20</text>
<text x="177.7" y="318.5" transform="rotate(-90 177.7 318.5)">40</text>
<text x="215.7" y="320.5">2 ø 18</text>
<text x="98.3" y="329.3" transform="rotate(-90 98.3 329.3)">50</text>
<text x="177.7" y="329.3" transform="rotate(-90 177.7 329.3)">70</text>
<text x="188.3" y="328.7">P20</text>
<text x="21.5" y="330.4" transform="rotate(-90 21.5 330.4)">100</text>
<text x="38.5" y="335.8">P5</text>
<text x="89.3" y="330.4" transform="rotate(-90 89.3 330.4)">100</text>
<text x="115.3" y="335.8">P12</text>
<text x="168.7" y="330.4" transform="rotate(-90 168.7 330.4)">150</text>
<text x="390.4" y="332.7" transform="rotate(-90 390.4 332.7)">60</text>
<text x="98.3" y="337.7" transform="rotate(-90 98.3 337.7)">25</text>
<text x="177.7" y="340.2" transform="rotate(-90 177.7 340.2)">40</text>
<text x="105.6" y="347.2">40</text>
<text x="117.9" y="347.2">120</text>
<text x="132.3" y="347.2">40</text>
<text x="353.8" y="344.4">2 ø 18</text>
<text x="405.7" y="346.2">25</text>
<text x="431" y="389">COTSWOLD CHECKERS</text>
<text x="431" y="393.5">YARD STEEL STAIR</text>
<text x="431" y="398.5">Cotswold Estate, Hillcrest, Durban KZN</text>
<text x="566.8" y="400.5">PSM 25179</text>
</g>
<g font-size="3.3">
<text x="11" y="18">Phase 1</text>
<text x="44.5" y="18">1</text>
<text x="466.5" y="13.5">General Notes: All steelwork to comply with SANS 2001:CS1 &amp; SANS 1921-3</text>
<text x="489.5" y="17.5">All welds 6mm continuous fillet welds unless noted otherwise</text>
<text x="489.5" y="21.5">Mark assembly at position shown for correct site orientation</text>
<text x="415.8" y="66.7">P20</text>
<text x="485.7" y="98.3">P5</text>
<text x="396.3" y="317">P12</text>
<text x="11.5" y="382">Material list for 1 Column assembly marked A5 - only 1 is required</text>
<text x="576.3" y="381.7">J.P.R</text>
<text x="577.6" y="385">1:10</text>
<text x="23.5" y="390.5">M4</text>
<text x="24.1" y="395">P5</text>
<text x="33.1" y="390.5">1</text>
<text x="33.1" y="395">1</text>
<text x="37" y="390.5">IPE200</text>
<text x="37" y="395">FL8*100</text>
<text x="73.4" y="390.5">4149 S355JR</text>
<text x="75.3" y="395">200 S355JR</text>
<text x="110.4" y="390.5">3.2</text>
<text x="110.4" y="395">0.0</text>
<text x="122.2" y="390.5">92.9</text>
<text x="124" y="395">1.3</text>
<text x="570" y="393">08.10.2025</text>
<text x="22.2" y="399.5">P12</text>
<text x="33.1" y="399.5">1</text>
<text x="37" y="399.5">FL8*100</text>
<text x="75.3" y="399.5">200 S355JR</text>
<text x="110.4" y="399.5">0.0</text>
<text x="124" y="399.5">1.3</text>
<text x="22.2" y="404">P20</text>
<text x="33.1" y="404">1</text>
<text x="37" y="404">FL12*150</text>
<text x="75.3" y="404">137 S355JR</text>
<text x="110.4" y="404">0.0</text>
<text x="124" y="404">1.9</text>
<text x="298" y="405.5">1</text>
<text x="304.5" y="405.5">1 FOR CONSTRUCTION</text>
<text x="379.2" y="405.5">08.10.2025</text>
<text x="11" y="408.5">Total for this 1 assembly</text>
<text x="110.4" y="408.5">3.3</text>
<text x="122" y="408.5">97.4</text>
</g>
<g font-size="2.7">
<text x="10.5" y="9.5">Prepared using Tekla Structures® (www.tekla.com)</text>
<text x="11" y="13.5">Phase name</text>
<text x="41.6" y="13.5">Qty</text>
<text x="489" y="27.5">HARD STAMP</text>
<text x="533" y="27">QUALITY CONTROL</text>
<text x="513" y="33">NAME:</text>
<text x="513" y="38">DATE COMPLETE:</text>
<text x="513" y="43">CHECKED BY:</text>
<text x="513" y="48">RELEASE DATE</text>
<text x="586.5" y="61.5" transform="rotate(-90 586.5 61.5)">Model :- PSM 25179 - CW CHCKRS YARD STAIR R2</text>
<text x="493.7" y="80">Top View</text>
<text x="478.8" y="111.8" transform="rotate(-90 478.8 111.8)">Front View</text>
<text x="404.5" y="308.9">Top View</text>
<text x="439.3" y="337.8" transform="rotate(-90 439.3 337.8)">Front View</text>
<text x="22.1" y="386">Mark</text>
<text x="31.6" y="386">No</text>
<text x="37" y="386">Profile</text>
<text x="72.8" y="386">Length</text>
<text x="83" y="386">Grade</text>
<text x="102.9" y="386">Paint area</text>
<text x="122" y="386">Mass</text>
<text x="295.7" y="409">Rev</text>
<text x="301.3" y="409">Mark</text>
<text x="308" y="409">Revision Description</text>
<text x="388" y="409">Date</text>
<text x="4.5" y="414.5" transform="rotate(-90 4.5 414.5)">Tekla Structures</text>
</g>
<g font-size="2.4">
<text x="560.5" y="381.7">Drawn</text>
<text x="560.5" y="385">Scale</text>
<text x="560.5" y="389.7">Issued</text>
<text x="560.5" y="392.7">Revised</text>
<text x="560.7" y="396.7">Project Number</text>
<text x="430.3" y="402.7">Detailed by</text>
<text x="502.5" y="404">Office +27 31 2056906</text>
<text x="504" y="406.2">Cell +27 83 779 1091</text>
<text x="504.3" y="408.5">rowan@psmod.co.za</text>
</g>
<g font-size="2">
<text x="529.5" y="404.5">Assembly Drawing</text>
<text x="574.5" y="404.5">Rev</text>
</g>
</svg>
